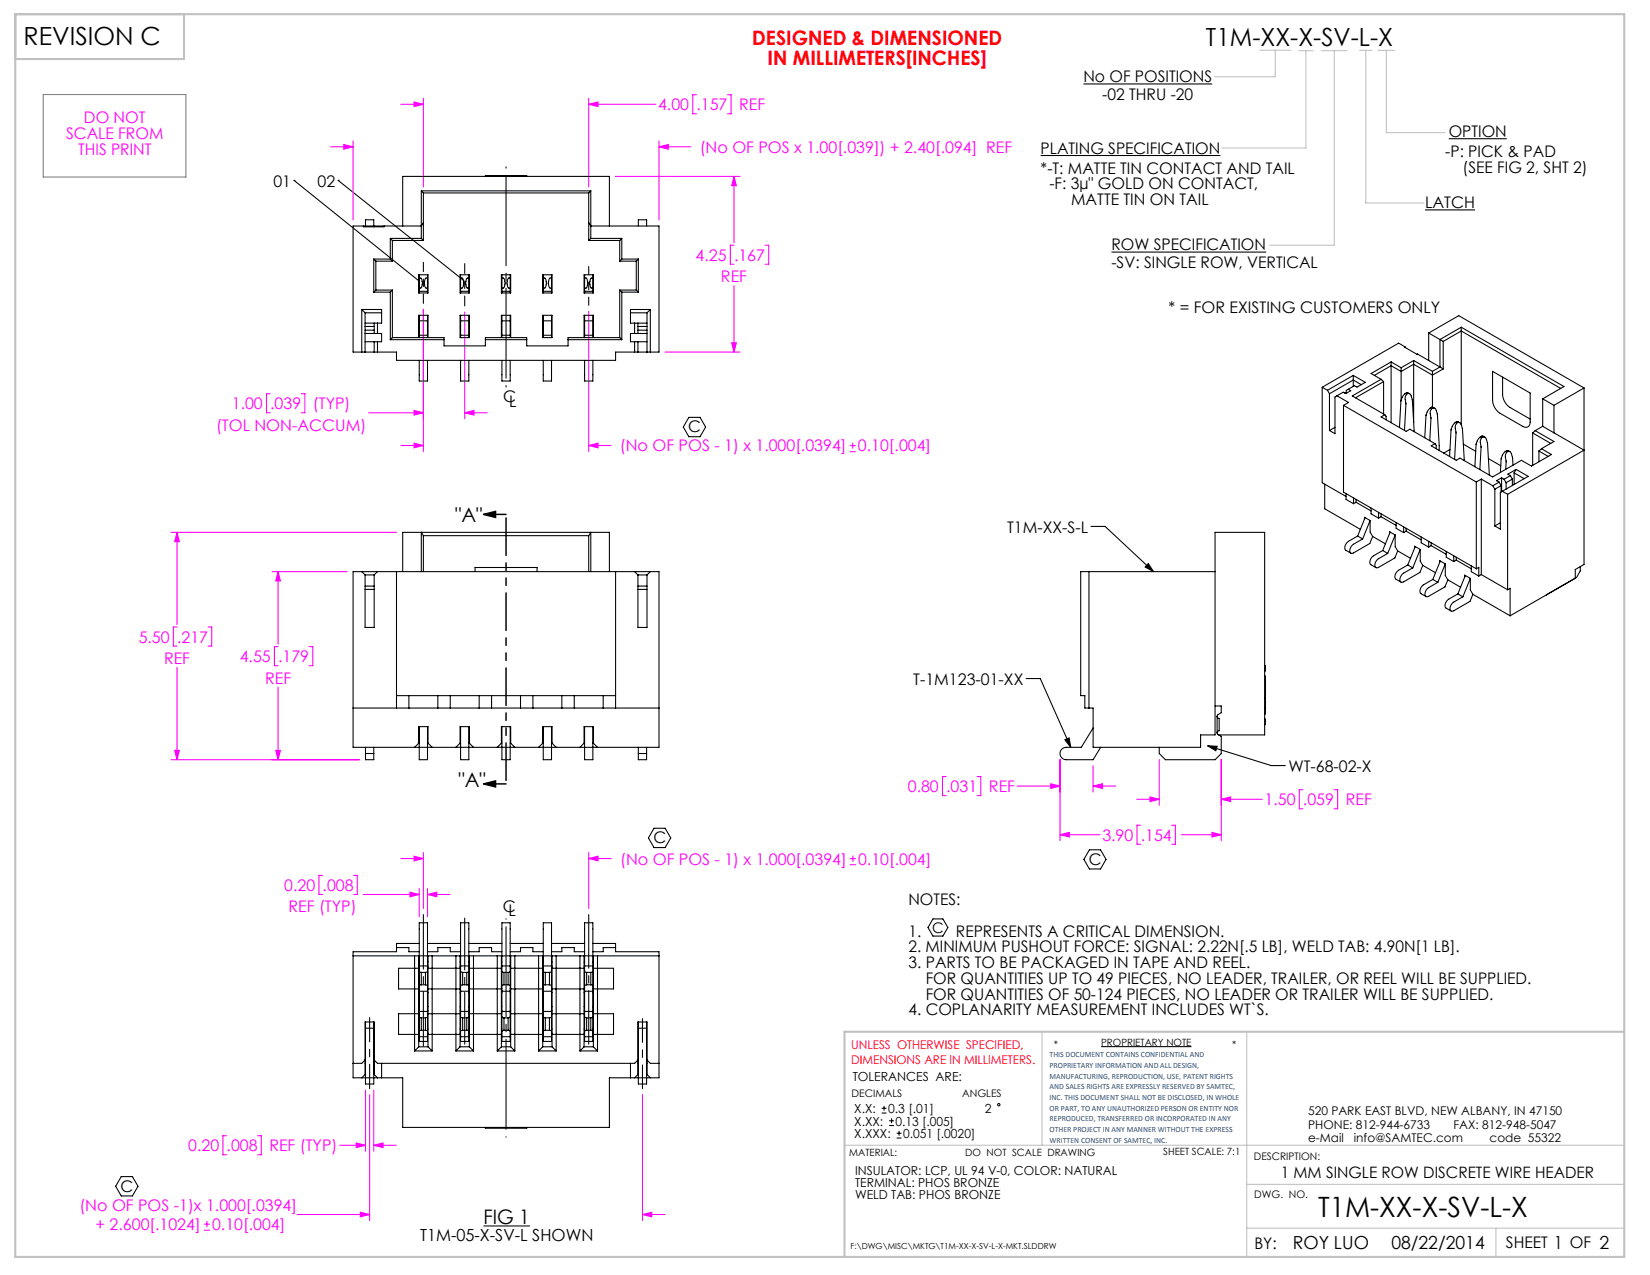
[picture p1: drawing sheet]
<svg xmlns="http://www.w3.org/2000/svg" width="279mm" height="216mm" viewBox="0 0 279 216" stroke-linecap="round" stroke-linejoin="round" font-family="sans-serif">
<g fill="none" stroke="#000" stroke-width=".18">
<path d="M183.5 14.2h21.8M49.8 30.5h.1M49.8 30.5l21.2 17.1M57.3 30.5h.1M57.3 30.5l21.1 16.9M176.2 26.3h30.5M241.3 35.5h8.5M245.3 23.5h9.9M188.2 42.7h26.2M116.6 70.7h1.9l1 1.6-1 1.6h-1.9l-.9-1.6zM184.7 89.1h2.4l8.2 7.7M194.4 95.4l.9 1.4-1.4-.8z"/>
<path d="M173.8 114.9h2.4l5.1 11.6M180.3 125.3l.7-.4 .3 1.6zM204.5 126.3l10.8 3.3h2.4M204.5 126.3l1.6 .1-.2 .7zM110.7 140.3h1.9l1 1.6-1 1.6h-1.9l-.9-1.6zM158 155.6h1.7l.8 1.5-.8 1.4h-1.7l-.9-1.4zM184.5 143.9h1.9l.9 1.6-.9 1.6h-1.9l-1-1.6zM186.5 177.2h15.3M20.5 199.2h1.9l1 1.7-1 1.6h-1.9l-.9-1.6zM81.9 207.6h7.8"/>
</g>
<g fill="none" stroke="#c0c0c0" stroke-width=".18">
<path d="M213.3 8.5h5.3M215.9 8.5v4.5h-10.2M219.9 8.6h2.4M221.1 8.6v16.5h-14.2M223.8 8.6h4.3M225.9 8.6v32.9h-10.9M230.2 8.5h2.1M231.3 8.5v25.9h9.8M233.3 8.5h2.9M234.8 8.5v14h9.9M176.5 174.7v19.2M211.1 174.7v38.1"/>
<path d="M143 193.9h132M211.1 208h63.9M211.1 200.6h63.9M253.3 208v4.8"/>
</g>
<path d="M2.6 2.4h272.4v210.4h-272.4zM31.2 2.4v7.6h-28.6M275 174.7h-132v38.1" fill="none" stroke="#c0c0c0" stroke-width=".35"/>
<g fill="none" stroke="#f0f" stroke-width=".18">
<path d="M67.9 17.7h3.8M70.1 17.3l1.6 .4-1.6 .4zM71.7 16.6v15.1M99.7 17.7l1.6-.4v.8zM99.7 16.6v15.1M99.7 17.7h11.3M117.9 16h-.6v3.3h.6M123.2 16h.6v3.3h-.6M56 24.9h3.8M58.2 24.5l1.6 .4-1.6 .4zM59.8 23.9v13.4M104.2 29.9h21.1"/>
<path d="M111.6 24.9l1.6-.4v.8zM111.6 23.9v13.4M111.6 24.9h5.4M124.3 29.9l.4 1.5h-.8zM124.3 29.9v11.2M71.7 52.4v24.1M78.7 52.8v18.1M99.7 52.7v23.8M112.6 59.6h12.7M123.9 58h.8l-.4 1.6zM124.3 41.5h-.6v3.2h.6M124.3 48.4v11.2"/>
<path d="M129.5 41.5h.7v3.2h-.7M45.7 66.7h-.6v3.2h.6M51 66.7h.6v3.2h-.6M62.4 69.9h9.3M67.9 75.4h3.8M70.1 75l1.6 .4-1.6 .4zM70.1 69.5l1.6 .4-1.6 .4zM78.7 69.9l1.6-.4v.8zM78.7 69.9h3.8M99.7 75.4l1.6-.4v.8zM99.7 75.4h3.8M143.9 76.5h1"/>
<path d="M143.9 75.5h1M144.4 74.9v1.1M29 90.1h38.2M30 90.1l.4 1.6h-.8zM30 90.1v15.7M46.1 96.8h12.7M47.1 96.8l.4 1.6h-.8zM47.1 96.8v12.3M30 106.2h-.6v3.2h.6M30 113v15.6M35.2 106.2h.7v3.2h-.7M47.1 109.5h-.6v3.2h.6"/>
<path d="M47.1 116.4v12.2M52.3 109.5h.7v3.2h-.7M29 128.6h31.9M29.6 127.1h.8l-.4 1.5zM46.7 127.1h.8l-.4 1.5zM160.2 131.5h-.6v3.2h.6M165.5 131.5h.6v3.2h-.6M172.3 133.1h7.2M177.9 132.7l1.6 .4-1.6 .4zM179.5 128.6v13.8M185.1 133.1l1.6-.4v.8zM185.1 129.7v4.4"/>
<path d="M185.1 133.1h3.8M192.5 135.3h3.8M193.1 139.7h-.6v3.3h.6M194.7 135l1.6 .3-1.6 .4zM196.3 128.6v7.8M198.4 139.7h.6v3.3h-.6M206.8 135.3l1.6-.3v.7zM206.8 128.6v13.8M206.8 135.3h6.9M220.6 133.7h-.6v3.3h.6M225.9 133.7h.6v3.3h-.6M54.6 148.2h-.6v3.3h.6"/>
<path d="M59.9 148.2h.6v3.3h-.6M61.5 151.5h9.5M67.9 145.4h3.8M69.4 151.1l1.6 .4-1.6 .4zM70.1 145l1.6 .4-1.6 .4zM71 150.5v4.7M71.7 144.4v9.4M72.4 151.5l1.6-.4v.8zM72.4 151.5h3.8M72.4 150.5v4.7M99.7 145.4l1.6-.4v.8zM99.7 144.4v9.5"/>
<path d="M99.7 145.4h3.8M143.9 146.4h1M143.9 145.4h1M144.4 144.9v1M179.5 141.3l1.6-.3v.7zM179.5 141.3h6.8M200 141.3h6.8M205.2 141l1.6 .3-1.6 .4zM38.4 192.3h-.7v3.2h.7M43.6 192.3h.6v3.2h-.6M57.5 193.9h4.4M60.3 193.5l1.6 .4-1.6 .4z"/>
<path d="M61.9 184.6v10.3M62.6 185.4v21.3M63.3 193.9l1.6-.4v.8zM63.3 184.6v10.3M63.3 193.9h3.8M108.8 185.4v21.3M34.5 208.3h1.1M34.5 207.3h1.1M35 206.8v1M50.3 205.7h12.3M61 205.3l1.6 .4-1.6 .4zM108.8 205.7l1.6-.4v.8z"/>
<path d="M108.8 205.7h3.8"/>
</g>
<path d="M81.9 87.1l2-.5v1zM81.9 87.1h3.8M81.9 132.7l2-.5v1.1zM81.9 132.7h3.8" fill="none" stroke="#000" stroke-width=".25"/>
<path d="M71.7 51.4v-7" fill="none" stroke="#000" stroke-width=".18" stroke-dasharray="15.2 1.3 1.3 1.3" stroke-dashoffset="13.7"/>
<path d="M78.7 51.8v-7.2" fill="none" stroke="#000" stroke-width=".18" stroke-dasharray="15.2 1.3 1.3 1.3" stroke-dashoffset="13.6"/>
<path d="M99.7 51.7v-6.6" fill="none" stroke="#000" stroke-width=".18" stroke-dasharray="15.2 1.3 1.3 1.3" stroke-dashoffset="13.9"/>
<path d="M85.7 28.3v37.2" fill="none" stroke="#000" stroke-width=".18" stroke-dasharray="15.2 1.3 1.3 1.3" stroke-dashoffset="-1.5"/>
<path d="M71.7 177.1v-22.2" fill="none" stroke="#000" stroke-width=".18" stroke-dasharray="15.2 1.3 1.3 1.3" stroke-dashoffset="6"/>
<path d="M99.7 176.8v-21.9" fill="none" stroke="#000" stroke-width=".18" stroke-dasharray="15.2 1.3 1.3 1.3" stroke-dashoffset="6.2"/>
<path d="M62.6 172.3v12" fill="none" stroke="#000" stroke-width=".18" stroke-dasharray="15.2 1.3 1.3 1.3" stroke-dashoffset="11.1"/>
<path d="M108.8 172.5v11.8" fill="none" stroke="#000" stroke-width=".18" stroke-dasharray="15.2 1.3 1.3 1.3" stroke-dashoffset="11.2"/>
<path d="M78.7 176.8v-21.3" fill="none" stroke="#000" stroke-width=".18" stroke-dasharray="15.2 1.3 1.3 1.3" stroke-dashoffset="6.5"/>
<path d="M85.7 155.6v37" fill="none" stroke="#000" stroke-width=".18" stroke-dasharray="15.2 1.3 1.3 1.3" stroke-dashoffset="-1.3"/>
<path d="M85.7 132.7v-45.6" fill="none" stroke="#000" stroke-width=".25" stroke-dasharray="6.3 1.3 1.3 1.3 1.3 1.3" stroke-dashoffset="-.6"/>
<path d="M7.3 16h24.2v14h-24.2z" fill="none" stroke="#808080" stroke-width=".18"/>
<g fill="#000">
<path d="M81.9 132.7l2-.5v1.1zM81.9 87.1l2-.5v1z"/>
<path d="M180.3 125.3l.7-.4 .3 1.6zM194.4 95.4l.9 1.4-1.4-.8zM204.5 126.3l1.6 .1-.2 .7z"/>
</g>
<path d="M47.1 96.8l.4 1.6h-.8zM46.7 127.1h.8l-.4 1.5zM30 90.1l.4 1.6h-.8zM29.6 127.1h.8l-.4 1.5zM58.2 24.5l1.6 .4-1.6 .4zM111.6 24.9l1.6-.4v.8zM99.7 75.4l1.6-.4v.8zM70.1 75l1.6 .4-1.6 .4zM78.7 69.9l1.6-.4v.8zM70.1 69.5l1.6 .4-1.6 .4zM123.9 58h.8l-.4 1.6zM124.3 29.9l.4 1.5h-.8zM70.1 17.3l1.6 .4-1.6 .4zM99.7 17.7l1.6-.4v.8zM70.1 145l1.6 .4-1.6 .4zM99.7 145.4l1.6-.4v.8zM61 205.3l1.6 .4-1.6 .4zM108.8 205.7l1.6-.4v.8zM63.3 193.9l1.6-.4v.8zM60.3 193.5l1.6 .4-1.6 .4zM72.4 151.5l1.6-.4v.8zM69.4 151.1l1.6 .4-1.6 .4zM206.8 135.3l1.6-.3v.7zM194.7 135l1.6 .3-1.6 .4zM185.1 133.1l1.6-.4v.8zM177.9 132.7l1.6 .4-1.6 .4zM205.2 141l1.6 .3-1.6 .4zM179.5 141.3l1.6-.3v.7z" fill="#f0f"/>
<g fill="none" stroke="#000" stroke-width=".18">
<path d="M61.5 38.3v.1h3.5v-.1M61.9 38.3v-1.1h1.4v1.2M68.2 38.3v-8.4h35v8.4M71.3 32.3v8.1M71.3 32.3h28.7M71.3 32.3l.4 .4M71.7 37.7l-.4 .6h-11.5v21.3h7.3v1.4h37.1v-1.4h7.4v-21.3h-11.6l-.3-.6M71.7 32.7v8M71.7 32.7h28M82.2 29.9v-.2h7v.2M99.7 32.7v8M100 32.3v8.1"/>
<path d="M100 32.3l-.3 .4M108.1 38.3v-1.1h1.4v1.1M61.3 52.4h3.3v2.3h-2.8M61.3 52.4v7.2M61.3 52.4l.5 .6M61.8 53v6.6M61.8 56.5h2.8v1.4h-2.8M61.8 53h2.8M61.8 55.3h1.6M61.8 55.9h1.6M63.3 43.9v5.6M63.3 49.5h2.8"/>
<path d="M63.3 43.9h2.8M63.3 43.9l.3 .3M63.4 54.7v1.8M63.4 57.9v1.7M63.6 44.2h2.8M63.6 44.2v4.9M63.6 49.1l-.3 .4M63.6 49.1h2.8M63.9 54.7v1.8M63.9 57.9v1.7M66.1 57.5h9.1M66.1 40.4h5.2"/>
<path d="M66.1 40.4v3.5M66.1 49.5v8M66.1 40.4l.3 .3M66.1 43.9l.3 .3M66.4 57.2h8.8v1.4h7v-1.4h7v1.4h7v-1.4h8.7M66.4 40.7h5.3M66.4 40.7v3.5M66.4 49.1v8.1M66.4 49.1l-.3 .4M66.4 57.2l-.3 .3M70.9 46.5h1.6v3.1h-1.6zM70.9 57.2v-3.8h1.6v3.8"/>
<path d="M71 47a.91 .91 0 0 1 .5 1.4l-.2 .3-.3 .1M71 46.5v3.1M71 53.4v3.8M71 49.3h1.4M71 54.3h1.4M71 56.8h1.4M71.3 40.4l.4 .3M72.4 47a.91 .91 0 0 0-.5 1.4l.2 .3 .3 .1M72.4 46.5v3.1M72.4 53.4v3.8M77.9 46.5h1.6v3.1h-1.6zM77.9 53.4h1.6v3.8h-1.6z"/>
<path d="M78 47a.91 .91 0 0 1 .5 1.4l-.2 .3-.3 .1M78 46.5v3.1M78 53.4v3.8M78 49.3h1.4M78 54.3h1.4M78 56.8h1.4M79.4 47a.81 .81 0 0 0-.6 .9l.1 .2a.6 .6 0 0 0 .5 .7M79.4 47h.1M79.4 48.8h.1M79.4 46.5v3.1M79.4 53.4v3.8M82.2 57.5h7"/>
<path d="M84.9 46.5h1.6v3.1h-1.6zM84.9 57.2v-3.8h1.6v3.8M85 47h.1M85 46.5v3.1M85 53.4v3.8M85 49.3h1.4M85 54.3h1.4M85 56.8h1.4M85 48.8h.1M85 47a.81 .81 0 0 1 .5 .9v.2a.6 .6 0 0 1-.5 .7M86.4 47a.91 .91 0 0 0-.5 1.4l.2 .3 .3 .1M86.4 46.5v3.1"/>
<path d="M86.4 53.4v3.8M91.9 46.5h1.6v3.1h-1.6zM91.9 53.4h1.6v3.8h-1.6zM92 47a.91 .91 0 0 1 .5 1.4l-.2 .3-.3 .1M92 46.5v3.1M92 53.4v3.8M92 49.3h1.4M92 54.3h1.4M92 56.8h1.4M93.4 47a.91 .91 0 0 0-.5 1.4l.2 .3 .3 .1M93.4 46.5v3.1M93.4 53.4v3.8"/>
<path d="M96.2 57.5h9.1M98.9 46.5h1.6v3.1h-1.6zM98.9 57.2v-3.8h1.6v3.8M99 47a.91 .91 0 0 1 .5 1.4l-.2 .3-.3 .1M99 46.5v3.1M99 53.4v3.8M99 49.3h1.4M99 54.3h1.4M99 56.8h1.4M99.7 40.7h5.2M100 40.4h5.3M100 40.4l-.3 .3"/>
<path d="M100.4 47a.8 .8 0 0 0-.6 .9l.1 .2a.6 .6 0 0 0 .5 .7M100.4 47h.1M100.4 48.8h.1M100.4 46.5v3.1M100.4 53.4v3.8M104.9 40.7v3.5M104.9 49.1v8.1M104.9 44.2h2.8M104.9 49.1h2.8M104.9 49.1l.4 .4M104.9 57.2l.4 .3M105.3 40.4v3.5"/>
<path d="M105.3 49.5v8M105.3 49.5h2.8M105.3 43.9h2.8M105.3 40.4l-.4 .3M105.3 43.9l-.4 .3M106.8 53h2.8M107.5 54.7v1.8M107.5 57.9v1.7M107.7 44.2v4.9M107.7 49.1l.4 .4M108 54.7v1.8M108 57.9v1.7"/>
<path d="M108 55.3h1.6M108 55.9h1.6M108.1 43.9v5.6M108.1 43.9l-.4 .3M109.6 53v6.6M109.6 56.5h-2.8v1.4h2.8M110.1 52.4v7.2M110.1 52.4h-3.3v2.3h2.8M110.1 52.4l-.5 .6M237.9 58.7l-1.1-.6-12.9 7.5M237.9 58.7l-.1 .1 6.6 3.7M237.9 58.7v.1"/>
<path d="M241.9 56.4l2.5 1.4M241.9 56.4l5.1-2.9 21.2 12.2M241.9 56.4v4.6M244.4 57.8l3-1.8 16.9 9.8M244.4 57.8v4.7M247.4 55.4l-3.6 2.1v4.6l-1.2 .8M247.4 55.4l17.4 10.1-3.6 2M247.4 55.4v16.5M71 61v3.5h1.4v-3.5M78 61v3.5h1.4v-3.5M85 61v3.5h1.4v-3.5M92 61v3.5h1.4v-3.5"/>
<path d="M99 61v3.5h1.4v-3.5M223.9 65.6l.9 .5M223.9 65.6v16.1l4 2.4M224.8 66.1l.3 .6M225.1 66.7v6.2M226.1 72.4l-1 .5M226.4 67l1.9 1.1-.8 .5M227.5 68.6l22.5 13M227.5 68.6v14.7l22.5 13M228.3 65.9l.4 .3-.8 .5-.4-.3-1.4 .8v6.2l-1-.5M229.2 63.6l2 1.1-1.4 .9-.4-.3-1.4 .8v.5l-.3-.1M229.2 63.6l-4.4 2.5"/>
<path d="M229.2 63.6v1.8M230.5 65.1l-1.3-.7-4.1 2.3M233.9 64.2l-4.9 2.8 5.5 3.2M233.9 64.2l.4 .4M234.3 64.6l-4.8 2.8M234.3 64.6v5.5M234.5 70.2l-.6 .4 4.2 2.4 .6-.3 4.3 2.4M234.5 70.2l.2 .3v.6M235.6 61.3l1.7 1M235.6 61.3l-3.4 1.9 1.7 1M235.6 61.3v10.3M237.3 62.3v5.5"/>
<path d="M237.8 72.9l.3-4.5-.2-1.1a.53 .53 0 0 1 .4-.6 .53 .53 0 0 1 .7 .3l.2 .8 .3 5.3M238.2 66.5l-.2 .1M238.7 66.7l-.4-.2-.4 .2-.4 .4-.3 .7-.2 4.6M239.4 61l3.2 1.9M239.4 61l-2.1 1.3M239.4 61v10.5M242.1 74.6l.2-3.7-.1-1.1a.53 .53 0 0 1 .3-.7 .53 .53 0 0 1 .7 .4l.2 .7 .3 6.1M242.4 69l-.2 .1M242.6 62.9v6M243 69.1l-.4-.2-.5 .2-.3 .5-.3 .6-.2 3.9M243 75.1l-.7 .4 4.3 2.4 .6-.3 5.5 3.2 4.9-2.9 1.7 1 3.4-1.9-1.7-1M243 75.1l.2 .3v.6"/>
<path d="M244.4 62.5l-1.8 1-3.2-1.8-2.1 1.2-1.7-1-2.9 1.7M245.5 76.1l-1 .6M246.7 71.4l-.2 .1M247.2 71.6l-.4-.2-.4 .2-.4 .4-.3 .7-.2 4.6M247.4 71.9a.53 .53 0 0 0-.6-.3 .53 .53 0 0 0-.4 .6l.2 1.1-.3 4.5M247.4 71.9l.2 .8 .3 5.3M247.8 75.2l2.1 1.2M250.6 79.5l.2-3.7-.1-1.1a.53 .53 0 0 1 .3-.7 .53 .53 0 0 1 .7 .4l.2 .7 .3 5.3M250.9 73.9l-.2 .1M251.4 74l-.4-.2-.4 .2-.3 .5-.3 .6-.3 3.9M252 77.7l2.1 1.2M252.7 62.9l6.4 3.7v4.9a.78 .78 0 0 1-.4 .8 .78 .78 0 0 1-.9-.1l-3.8-2.2a2.81 2.81 0 0 1-1.3-2.2z"/>
<path d="M254.4 63.9v2.9a2.81 2.81 0 0 0 1.3 2.2l3.4 2M255.2 76.3l-.3 .1M255.7 76.5l-.5-.2-.4 .3-.4 .4-.2 .7-.1 2.3M256.2 78.8l-.1-1.3-.2-.7a.53 .53 0 0 0-.6-.3 .53 .53 0 0 0-.4 .6l.1 1.1v1.3M256.7 79.5l2.1 1.2-4.7 2.7v6.2l-1-.5M256.7 79.5l-1.4 .8 .5 .2M256.7 79.5l-.3 .6M259.5 73.3l3.1 1.8M259.5 73.3v5.5M260 72.9l3.1 1.9-2.1 1.2M260 72.9l-.5 .4M260.6 76.4l1.6 .9"/>
<path d="M260.6 76.4v1.8M261 76l-.4 .4M261.2 72.2l-1.2 .7M261.2 72.2l7 4-12.9 7.5M261.2 67.5l1.9 1.1M261.2 67.5v4.7M263.1 68.6v4.7M268.2 65.7v29.9l-1.5 .8v1.5M268.2 65.7l-5.1 2.9M59.8 96.8h51.8v29.7h-51.8zM61.3 96.8l.5 .6M61.8 97.4v8.8h1.6v-8.8"/>
<path d="M61.8 99.8h1.6M61.8 99.2h1.6M61.8 97.4h1.6M63.9 96.8l-.5 .6M67.1 96.8v23.1M68.2 96.8v-6.7h35v6.7M71.7 90.7l-.4-.6v6.7M71.7 90.7v6.1M71.7 90.7h28M80.4 96.8v-.7h10.5v.7M99.7 90.7l.3-.6v6.7M99.7 90.7v6.1"/>
<path d="M104.2 96.8v23.1M107.5 96.8l.5 .6M108 97.4v8.8h1.6v-8.8M108 99.8h1.6M108 99.2h1.6M108 97.4h1.6M110.1 96.8l-.5 .6M184.4 96.8v23.1M205.7 96.8h-22.7v21h.7v2.1h1.4v6.6h18.2v-2.1h2.4v-34.3h8.4v34.3h-7.7M224.3 82v4.2l6.1 3.4M227.9 83.6v1l1.3 .7M229.2 84.3v1"/>
<path d="M229.6 85l2.6 1.5M229.6 84.6v.4M229.6 85l-.4 .3M229.9 90.8l-1.6 .9a1.09 1.09 0 0 0-.4 1.5l.8 .5M229.9 90.8l.8 .5M231.1 87.9v-.3l.9 .5M231.2 87.7l-1.3 3.1M232 88.1l-1.3 3.2M232 88.1v2l.4 .7M232.2 86v1l1.2 .7M232.4 90.8l2.2 1.3M232.4 90.8l-.4 1.2-2.8 1.6a.46 .46 0 0 1-.6-.1 .46 .46 0 0 1 0-.6l.5-.6 1.6-1"/>
<path d="M233.4 86.8v.9M233.9 87.5l2.5 1.5M233.9 87v.5M233.9 87.5l-.5 .2M234.1 93.2l-1.5 .9a1.09 1.09 0 0 0-.5 1.5l.9 .5M234.1 93.2l.9 .5M235.3 90.4v-.4l1 .6M235.4 90.1l-1.3 3.1M236.2 90.6l-1.2 3.1M236.3 90.6v2l.4 .7M236.4 88.5v1l1.3 .7M236.7 93.3l2.1 1.2"/>
<path d="M236.7 93.3l-.5 1.2-2.8 1.6a.46 .46 0 0 1-.6-.1 .46 .46 0 0 1 .1-.6l.4-.7 1.7-1M237.7 89.2v1M238.1 89.9l2.6 1.5M238.1 89.5v.4M238.1 89.9l-.4 .3M238.4 95.7l-1.6 .9a1.09 1.09 0 0 0-.4 1.5l.8 .5M238.4 95.7l.8 .5M239.5 92.8v-.3l1 .5M239.6 92.6l-1.2 3.1M240.5 93l-1.3 3.2M240.5 93v2l.4 .7 2.2 1.3M240.7 90.9v1l1.2 .7"/>
<path d="M240.9 95.7l-.5 1.2-2.7 1.6a.46 .46 0 0 1-.6-.1 .46 .46 0 0 1 0-.6l.4-.6 1.7-1M241.9 91.7v.9M242.3 92.4l2.6 1.5M242.3 91.9v.5M242.3 92.4l-.4 .2M242.6 98.1l-1.5 .9a1.09 1.09 0 0 0-.5 1.5l.9 .5M242.6 98.1l.9 .5M243.8 95.3v-.4l.9 .6M243.9 95l-1.3 3.1M244.7 95.5l-1.2 3.1M244.7 95.5v2l.5 .7M244.9 93.4v1l1.3 .7"/>
<path d="M245.2 98.2l2.1 1.2M245.2 98.2l-.5 1.2-2.8 1.6a.46 .46 0 0 1-.6-.1 .46 .46 0 0 1 .1-.7l.4-.6 1.7-1M246.2 94.1v1M246.6 94.8l2.5 1.5M246.6 94.4v.4M246.6 94.8l-.4 .3M248 97.7v-.3l1 .5M248.1 97.4l-1.2 3.2M249 97.9l-1.3 3.2M249 97.9v2l.4 .7 6.3 3.7M249.1 95.8v1l1.3 .7M250 96.3l.4-.2v1.4"/>
<path d="M250 81.6v14.7M250.8 81.1l2 1.2M250.8 81.1l-.8 .5M250.8 97.3l4.5 2.6M250.8 81.1v16.2M250.8 97.3l-.4 .2M252.8 82.3l.3 .5M253.1 82.8v6.3M253.8 81.6l-1 .7M253.8 81.6l.4 .6M254.1 88.5l-1 .6M254.2 82.2l-1.1 .6"/>
<path d="M254.2 82.2v1.1M254.3 80.9l-.9 .5 .4 .2M254.3 80.9l.4 .3M254.3 80.9v2.4M254.4 83.2l.9 .5M254.7 81.2l.3 .5M255 81.7v1.1M255.3 83.7v16.2M255.3 99.9l.4-.3v4.7M255.8 80.5l-1.1 .7M255.8 80.5l.3 .6M256.1 81.1l-1.1 .6"/>
<path d="M256.1 81.1v1.1M256.4 80.1l1.7 1M256.4 80.1v1.9M267.6 95.9v.8l-.6 1.1-11.3 6.5M59.8 119.9h51.8M67.1 117.8h37.1M69.2 117.8v2.1M74.1 117.8v2.1M76.2 117.8v2.1M81.1 117.8v2.1M83.2 117.8v2.1M88.1 117.8v2.1"/>
<path d="M90.2 117.8v2.1M95.1 117.8v2.1M97.2 117.8v2.1M102.1 117.8v2.1M205.7 119.5h1.1v1.2l-.6 .3-.1 .3M214.1 112.7h.2v.9h-.2M214.1 114.5h.2v6.4h-.2M214.1 118.1h.2M214.1 120h.2M246.9 100.6l-1.6 .9a1.09 1.09 0 0 0-.4 1.5l.8 .5M246.9 100.6l.8 .5M249.4 100.6l-.5 1.2-2.7 1.6a.46 .46 0 0 1-.7-.1 .46 .46 0 0 1 .1-.6l.4-.6 1.7-1"/>
<path d="M261.9 100.7h.1M61.9 127.6h1.4M61.9 126.5v2.1h1.4v-2.1M70.9 125.8v-2.8h1.6v2.8M70.9 125.8l-.7 .7M70.9 125.8h.1M71 123v5.6h1.4v-5.6M72.4 125.8h.1M72.5 125.8l.7 .7M77.9 125.8v-2.8h1.6v2.8M77.9 125.8l-.7 .7M77.9 125.8h.1"/>
<path d="M78 123v5.6h1.4v-5.6M79.4 125.8h.1M79.5 125.8l.7 .7M84.9 125.8v-2.8h1.6v2.8M84.9 125.8l-.7 .7M84.9 125.8h.1M85 123v5.6h1.4v-5.6M86.4 125.8h.1M86.5 125.8l.7 .7M91.9 125.8v-2.8h1.6v2.8M91.9 125.8l-.7 .7M91.9 125.8h.1"/>
<path d="M92 123v5.6h1.4v-5.6M93.4 125.8h.1M93.5 125.8l.7 .7M98.9 125.8l-.7 .7M98.9 125.8v-2.8h1.6v2.8M98.9 125.8h.1M99 123v5.6h1.4v-5.6M100.4 125.8h.1M100.5 125.8l.7 .7M108.1 127.6h1.4M108.1 126.5v2.1h1.4v-2.1M185.1 123.3l-2 3.2h-2.6a1.05 1.05 0 0 0-1 1.1 1.05 1.05 0 0 0 1 1h4.6l1.3-2.1"/>
<path d="M206.1 124.1l.1 .3 .6 .3v2.9l-1.1 1h-8.4l-1-1v-1.1M206.1 121.3l.1 .2 .2 .1v2.1l-.2 .1-.1 .3M206.1 121.3v2.8M214.1 121.8h.2v.9h-.2M71 159.8h-3.9v1.4h-7.3v21.3h8.4v8.4h35v-8.4h8.4v-21.3h-7.4v-1.4h-3.8M72.4 159.8h5.6M79.4 159.8h5.6M86.4 159.8h5.6M93.4 159.8h5.6M59.8 161.9h51.8M61.9 173.1v10.5h1.4v-10.5M61.9 174.1h1.4"/>
<path d="M61.9 179.5l-.6 .6h-1.5M63.3 179.5l.6 .6h43.6l.6-.6M67.1 160.5h2.1v.7h1.8M70.2 161.9v16.1M70.2 178h3M70.9 161.9v15.4M70.9 164h-3.4v3.5h3.4M70.9 171.7h-3.4v3.5h3.4M70.9 177.3h1.6M70.9 177.3l-.7 .7M70.9 174.9h.1M70.9 174.2h.1"/>
<path d="M70.9 170.5h.1M70.9 171.2h.1M70.9 168.1h.1M70.9 167.4h.1M70.9 162.9h.1M70.9 163.6h.1M71 164.5v-8.2h1.4v8.2M71 174.6v1.7h1.4v-1.7M71 172.2l.3 .2M71 166.9v5.3M71 164.5l.3 .2M71 164.5v2.4"/>
<path d="M71 172.2v2.4M71 163.6h1.4M71 175.5h1.4M71 171.3h1.4M71 167.8h1.4M71.3 174.5l-.3 .1M71.3 166.8l-.3 .1M71.3 164.7v2.1M71.3 172.4v2.1M71.3 174.5h.7M71.3 172.4h.7M71.3 166.8h.7"/>
<path d="M71.3 164.7h.7M72 174.5l.4 .1M72 166.8l.4 .1M72 164.7v2.1M72 172.4v2.1M72.4 172.2l-.4 .2M72.4 166.9v5.3M72.4 164.5l-.4 .2M72.4 164.5v2.4M72.4 172.2v2.4M72.4 161.2h1.7v-.7h2.1v.7h1.8M72.4 174.9h.1"/>
<path d="M72.4 174.2h.1M72.4 170.5h.1M72.4 171.2h.1M72.4 168.1h.1M72.4 167.4h.1M72.4 162.9h.1M72.4 163.6h.1M72.5 161.9v15.4M72.5 164h5.4M72.5 167.5h5.4M72.5 171.7h5.4M72.5 175.2h5.4"/>
<path d="M72.5 177.3l.7 .7M73.2 161.9v16.1M77.2 178h3M77.2 161.9v16.1M77.9 161.9v15.4M77.9 177.3h1.6M77.9 177.3l-.7 .7M77.9 174.9h.1M77.9 174.2h.1M77.9 170.5h.1M77.9 171.2h.1M77.9 168.1h.1"/>
<path d="M77.9 167.4h.1M77.9 162.9h.1M77.9 163.6h.1M78 164.5v-8.2h1.4v8.2M78 174.6v1.7h1.4v-1.7M78 172.2l.3 .2M78 166.9v5.3M78 164.5l.3 .2M78 164.5v2.4M78 172.2v2.4M78 163.6h1.4M78 175.5h1.4"/>
<path d="M78 171.3h1.4M78 167.8h1.4M78.3 174.5l-.3 .1M78.3 166.8l-.3 .1M78.3 174.5h.7M78.3 172.4h.7M78.3 166.8h.7M78.3 164.7h.7M78.3 164.7v2.1M78.3 172.4v2.1M79 174.5l.4 .1M79 166.8l.4 .1"/>
<path d="M79 164.7v2.1M79 172.4v2.1M79.4 172.2l-.4 .2M79.4 166.9v5.3M79.4 164.5l-.4 .2M79.4 164.5v2.4M79.4 172.2v2.4M79.4 161.2h1.7v-.7h2.1v.7h1.8M79.4 174.9h.1M79.4 174.2h.1M79.4 170.5h.1M79.4 171.2h.1"/>
<path d="M79.4 168.1h.1M79.4 167.4h.1M79.4 162.9h.1M79.4 163.6h.1M79.5 161.9v15.4M79.5 164h5.4M79.5 167.5h5.4M79.5 171.7h5.4M79.5 175.2h5.4M79.5 177.3l.7 .7M80.2 161.9v16.1M84.2 178h3"/>
<path d="M84.2 161.9v16.1M84.9 161.9v15.4M84.9 177.3h1.6M84.9 177.3l-.7 .7M84.9 174.9h.1M84.9 174.2h.1M84.9 170.5h.1M84.9 171.2h.1M84.9 168.1h.1M84.9 167.4h.1M84.9 162.9h.1M84.9 163.6h.1"/>
<path d="M85 164.5v-8.2h1.4v8.2M85 174.6v1.7h1.4v-1.7M85 172.2l.3 .2M85 166.9v5.3M85 164.5l.3 .2M85 164.5v2.4M85 172.2v2.4M85 163.6h1.4M85 175.5h1.4M85 171.3h1.4M85 167.8h1.4M85.3 174.5l-.3 .1"/>
<path d="M85.3 166.8l-.3 .1M85.3 174.5h.7M85.3 172.4h.7M85.3 166.8h.7M85.3 164.7h.7M85.3 164.7v2.1M85.3 172.4v2.1M86 174.5l.4 .1M86 166.8l.4 .1M86 164.7v2.1M86 172.4v2.1M86.4 172.2l-.4 .2"/>
<path d="M86.4 166.9v5.3M86.4 164.5l-.4 .2M86.4 164.5v2.4M86.4 172.2v2.4M86.4 161.2h1.7v-.7h2.1v.7h1.8M86.4 174.9h.1M86.4 174.2h.1M86.4 170.5h.1M86.4 171.2h.1M86.4 168.1h.1M86.4 167.4h.1M86.4 162.9h.1"/>
<path d="M86.4 163.6h.1M86.5 161.9v15.4M86.5 164h5.4M86.5 167.5h5.4M86.5 171.7h5.4M86.5 175.2h5.4M86.5 177.3l.7 .7M87.2 161.9v16.1M91.2 178h3M91.2 161.9v16.1M91.9 161.9v15.4M91.9 177.3h1.6"/>
<path d="M91.9 177.3l-.7 .7M91.9 174.9h.1M91.9 174.2h.1M91.9 170.5h.1M91.9 171.2h.1M91.9 168.1h.1M91.9 167.4h.1M91.9 162.9h.1M91.9 163.6h.1M92 164.5v-8.2h1.4v8.2M92 174.6v1.7h1.4v-1.7M92 172.2l.3 .2"/>
<path d="M92 166.9v5.3M92 164.5l.3 .2M92 164.5v2.4M92 172.2v2.4M92 163.6h1.4M92 175.5h1.4M92 171.3h1.4M92 167.8h1.4M92.3 174.5l-.3 .1M92.3 166.8l-.3 .1M92.3 174.5h.7M92.3 164.7v2.1"/>
<path d="M92.3 172.4v2.1M92.3 172.4h.7M92.3 166.8h.7M92.3 164.7h.7M93 174.5l.4 .1M93 166.8l.4 .1M93 164.7v2.1M93 172.4v2.1M93.4 172.2l-.4 .2M93.4 166.9v5.3M93.4 164.5l-.4 .2M93.4 164.5v2.4"/>
<path d="M93.4 172.2v2.4M93.4 161.2h1.7v-.7h2.1v.7h1.8M93.4 174.9h.1M93.4 174.2h.1M93.4 170.5h.1M93.4 171.2h.1M93.4 168.1h.1M93.4 167.4h.1M93.4 162.9h.1M93.4 163.6h.1M93.5 161.9v15.4M93.5 164h5.4"/>
<path d="M93.5 167.5h5.4M93.5 171.7h5.4M93.5 175.2h5.4M93.5 177.3l.7 .7M94.2 161.9v16.1M98.2 178h3M98.2 161.9v16.1M98.9 161.9v15.4M98.9 177.3h1.6M98.9 177.3l-.7 .7M98.9 174.9h.1M98.9 174.2h.1"/>
<path d="M98.9 170.5h.1M98.9 171.2h.1M98.9 168.1h.1M98.9 167.4h.1M98.9 162.9h.1M98.9 163.6h.1M99 164.5v-8.2h1.4v8.2M99 174.6v1.7h1.4v-1.7M99 172.2l.3 .2M99 166.9v5.3M99 164.5l.3 .2M99 164.5v2.4"/>
<path d="M99 172.2v2.4M99 163.6h1.4M99 175.5h1.4M99 171.3h1.4M99 167.8h1.4M99.3 174.5l-.3 .1M99.3 166.8l-.3 .1M99.3 174.5h.7M99.3 172.4h.7M99.3 166.8h.7M99.3 164.7h.7M99.3 164.7v2.1"/>
<path d="M99.3 172.4v2.1M100 174.5l.4 .1M100 166.8l.4 .1M100 164.7v2.1M100 172.4v2.1M100.4 172.2l-.4 .2M100.4 166.9v5.3M100.4 164.5l-.4 .2M100.4 164.5v2.4M100.4 172.2v2.4M100.4 174.9h.1M100.4 174.2h.1"/>
<path d="M100.4 170.5h.1M100.4 171.2h.1M100.4 168.1h.1M100.4 167.4h.1M100.4 162.9h.1M100.4 163.6h.1M100.5 161.9v15.4M100.5 164h3.4v3.5h-3.4M100.5 171.7h3.4v3.5h-3.4M100.5 177.3l.7 .7M101.2 161.9v16.1M104.2 160.5h-2.1v.7h-1.7"/>
<path d="M108.1 173.1v10.5h1.4v-10.5M108.1 174.1h1.4M109.5 179.5l.6 .6h1.5M61.8 181.9v-8.8h1.6v8.8M61.8 180.1h.1M61.8 181.9l-.5 .6M61.8 181.9h.1M63.3 180.1h.1M63.3 181.9h.1M63.4 181.9l.5 .6M64.6 180.1v2.4M82.2 190.9v.1h7v-.1"/>
<path d="M106.8 180.1v2.4M108 181.9v-8.8h1.6v8.8M108 180.1h.1M108 181.9l-.5 .6M108 181.9h.1M109.5 180.1h.1M109.5 181.9h.1M109.6 181.9l.5 .6M149.3 188.5h.8M149.3 187.7h.8M149.7 187.3v.8M150.6 190.6h.8"/>
<path d="M150.6 189.8h.8M151 189.4v.8M151.8 192.7h.8M151.8 191.9h.8M152.2 191.5v.8"/>
<circle cx="169.1" cy="187.1" r=".2"/>
</g>
<text font-size="4.7" x="223.2" y="206.1">T1M-XX-X-SV-L-X</text>
<g font-size="4.2">
<text x="4" y="7.6">REVISION C</text>
<text x="204.2" y="7.8">T1M-XX-X-SV-L-X</text>
</g>
<g font-size="3.4" fill="#f00">
<text x="127.4" y="7.7">DESIGNED &amp; DIMENSIONED</text>
<text x="130" y="10.9">IN MILLIMETERS[INCHES]</text>
</g>
<g font-size="3.4">
<text x="77.1" y="88.5">&quot;A&quot;</text>
<text x="77.7" y="133.3">&quot;A&quot;</text>
<text x="81.9" y="207.2">FIG 1</text>
</g>
<g font-size="3">
<text x="218.9" y="211.4">ROY LUO</text>
<text x="235.6" y="211.4">08/22/2014</text>
</g>
<text font-size="2.8" x="71.1" y="210.2">T1M-05-X-SV-L SHOWN</text>
<g font-size="2.7">
<text x="183.5" y="13.9">No OF POSITIONS</text>
<text x="186.7" y="16.9">-02 THRU -20</text>
<text x="245.3" y="23.2">OPTION</text>
<text x="176.2" y="29.4">*-T: MATTE TIN CONTACT AND TAIL</text>
<text x="176.2" y="26">PLATING SPECIFICATION</text>
<text x="244.7" y="26.6">-P: PICK &amp; PAD</text>
<text x="247.7" y="29.3">(SEE FIG 2, SHT 2)</text>
<text x="46.3" y="31.6">01</text>
<text x="53.8" y="31.6">02</text>
<text x="177.7" y="32.1">-F: 3µ&quot; GOLD ON CONTACT,</text>
<text x="181.4" y="34.7">MATTE TIN ON TAIL</text>
<text x="241.3" y="35.2">LATCH</text>
<text x="188.2" y="45.4">-SV: SINGLE ROW, VERTICAL</text>
<text x="188.2" y="42.4">ROW SPECIFICATION</text>
<text x="197.9" y="53">* = FOR EXISTING CUSTOMERS ONLY</text>
<text x="85.2" y="68.1">C</text>
<text x="86.2" y="68.9">L</text>
<text x="116.6" y="73.2">C</text>
<text x="170.5" y="90.2">T1M-XX-S-L</text>
<text x="154.7" y="116">T-1M123-01-XX</text>
<text x="218.2" y="130.8">WT-68-02-X</text>
<text x="110.6" y="142.8">C</text>
<text x="184.4" y="146.5">C</text>
<text x="85.1" y="154.4">C</text>
<text x="86.1" y="155.2">L</text>
<text x="153.8" y="153.3">NOTES:</text>
<text x="153.8" y="158.6">1.</text>
<text x="153.8" y="161.3">2. MINIMUM PUSHOUT FORCE: SIGNAL: 2.22N[.5 LB], WELD TAB: 4.90N[1 LB].</text>
<text x="161.9" y="158.6">REPRESENTS A CRITICAL DIMENSION.</text>
<text x="153.8" y="163.9">3. PARTS TO BE PACKAGED IN TAPE AND REEL.</text>
<text x="156.7" y="166.6">FOR QUANTITIES UP TO 49 PIECES, NO LEADER, TRAILER, OR REEL WILL BE SUPPLIED.</text>
<text x="153.8" y="171.9">4. COPLANARITY MEASUREMENT INCLUDES WT`S.</text>
<text x="156.7" y="169.3">FOR QUANTITIES OF 50-124 PIECES, NO LEADER OR TRAILER WILL BE SUPPLIED.</text>
<text x="20.4" y="201.9">C</text>
<text x="216.9" y="199.5">1 MM SINGLE ROW DISCRETE WIRE HEADER</text>
<text x="212.4" y="211.5">BY:</text>
<text x="255" y="211.4">SHEET 1 OF 2</text>
</g>
<g font-size="2.7" fill="#f0f">
<text x="11.2" y="23.5">SCALE FROM</text>
<text x="14.2" y="20.9">DO NOT</text>
<text x="111.4" y="18.7">4.00</text>
<text x="117.9" y="18.7">.157</text>
<text x="125.2" y="18.7">REF</text>
<text x="13.3" y="26.2">THIS PRINT</text>
<text x="118.5" y="25.9">(No OF POS x 1.00[.039]) + 2.40[.094] REF</text>
<text x="117.8" y="44.2">4.25</text>
<text x="122.1" y="47.8">REF</text>
<text x="124.3" y="44.2">.167</text>
<text x="39.3" y="69.3">1.00</text>
<text x="45.7" y="69.3">.039</text>
<text x="53" y="69.3">(TYP)</text>
<text x="36.6" y="72.9">(TOL NON-ACCUM)</text>
<text x="105" y="76.4">(No OF POS - 1) x 1.000[.0394]</text>
<text x="145.3" y="76.4">0.10[.004]</text>
<text x="23.5" y="108.8">5.50</text>
<text x="27.8" y="112.4">REF</text>
<text x="30" y="108.8">.217</text>
<text x="40.6" y="112.1">4.55</text>
<text x="47.1" y="112.1">.179</text>
<text x="44.9" y="115.8">REF</text>
<text x="153.7" y="134.1">0.80</text>
<text x="160.2" y="134.1">.031</text>
<text x="167.5" y="134.1">REF</text>
<text x="214.1" y="136.4">1.50</text>
<text x="220.6" y="136.4">.059</text>
<text x="227.9" y="136.4">REF</text>
<text x="186.7" y="142.4">3.90</text>
<text x="193.2" y="142.4">.154</text>
<text x="105" y="146.4">(No OF POS - 1) x 1.000[.0394]</text>
<text x="145.3" y="146.4">0.10[.004]</text>
<text x="48.1" y="150.9">0.20</text>
<text x="48.9" y="154.5">REF (TYP)</text>
<text x="54.6" y="150.9">.008</text>
<text x="31.9" y="195">0.20</text>
<text x="38.4" y="195">.008</text>
<text x="45.6" y="195">REF (TYP)</text>
<text x="13.4" y="205.1">(No OF POS -1)x 1.000[.0394]</text>
<text x="16.2" y="208.3">+ 2.600[.1024]</text>
<text x="35.9" y="208.3">0.10[.004]</text>
</g>
<text font-size="2.5" x="157.9" y="157.9">C</text>
<g font-size="2.1">
<text x="144.4" y="183">TOLERANCES ARE:</text>
<text x="144.7" y="188.5">X.X:</text>
<text x="144.7" y="190.6">X.XX:</text>
<text x="150.4" y="188.5">0.3 [.01]</text>
<text x="151.7" y="190.6">0.13 [.005]</text>
<text x="166.8" y="188.5">2</text>
<text x="144.7" y="192.7">X.XXX:</text>
<text x="152.9" y="192.7">0.051 [.0020]</text>
<text x="144.8" y="198.9">INSULATOR: LCP, UL 94 V-0, COLOR: NATURAL</text>
<text x="144.8" y="201">TERMINAL: PHOS BRONZE</text>
<text x="144.8" y="203.1">WELD TAB: PHOS BRONZE</text>
</g>
<g font-size="2" fill="#f00">
<text x="144.1" y="177.7">UNLESS OTHERWISE SPECIFIED,</text>
<text x="144.1" y="180.2">DIMENSIONS ARE IN MILLIMETERS.</text>
</g>
<g font-size="2">
<text x="221.5" y="188.8">520 PARK EAST BLVD, NEW ALBANY, IN 47150</text>
<text x="221.5" y="191.1">PHONE: 812-944-6733</text>
<text x="246.1" y="191.1">FAX: 812-948-5047</text>
<text x="221.5" y="193.4">e-Mail</text>
<text x="229.3" y="193.4">info@SAMTEC.com</text>
<text x="252.2" y="193.4">code 55322</text>
</g>
<g font-size="1.8">
<text x="144.2" y="185.7">DECIMALS</text>
<text x="162.9" y="185.7">ANGLES</text>
<text x="212.3" y="196.4">DESCRIPTION:</text>
<text x="212.4" y="202.9">DWG. NO.</text>
</g>
<g font-size="1.7">
<text x="178.4" y="177.4">*</text>
<text x="186.5" y="177">PROPRIETARY NOTE</text>
<text x="208.7" y="177.5">*</text>
<text x="143.8" y="195.7">MATERIAL:</text>
<text x="163.5" y="195.7">DO NOT SCALE DRAWING</text>
<text x="197" y="195.6">SHEET SCALE: 7:1</text>
</g>
<g font-size="1.4" fill="#1f497d">
<text x="177.7" y="179.1">THIS DOCUMENT CONTAINS CONFIDENTIAL AND</text>
<text x="177.7" y="180.9">PROPRIETARY INFORMATION AND ALL DESIGN,</text>
<text x="177.7" y="182.7">MANUFACTURING, REPRODUCTION, USE, PATENT RIGHTS</text>
<text x="177.7" y="184.5">AND SALES RIGHTS ARE EXPRESSLY RESERVED BY SAMTEC,</text>
<text x="177.7" y="186.3">INC. THIS DOCUMENT SHALL NOT BE DISCLOSED, IN WHOLE</text>
<text x="177.7" y="188.1">OR PART, TO ANY UNAUTHORIZED PERSON OR ENTITY NOR</text>
<text x="177.7" y="189.9">REPRODUCED, TRANSFERRED OR INCORPORATED IN ANY</text>
<text x="177.7" y="191.7">OTHER PROJECT IN ANY MANNER WITHOUT THE EXPRESS</text>
<text x="177.7" y="193.5">WRITTEN CONSENT OF SAMTEC, INC.</text>
</g>
<text font-size="1.4" x="144" y="211.5">F:\DWG\MISC\MKTG\T1M-XX-X-SV-L-X-MKT.SLDDRW</text>
</svg>
